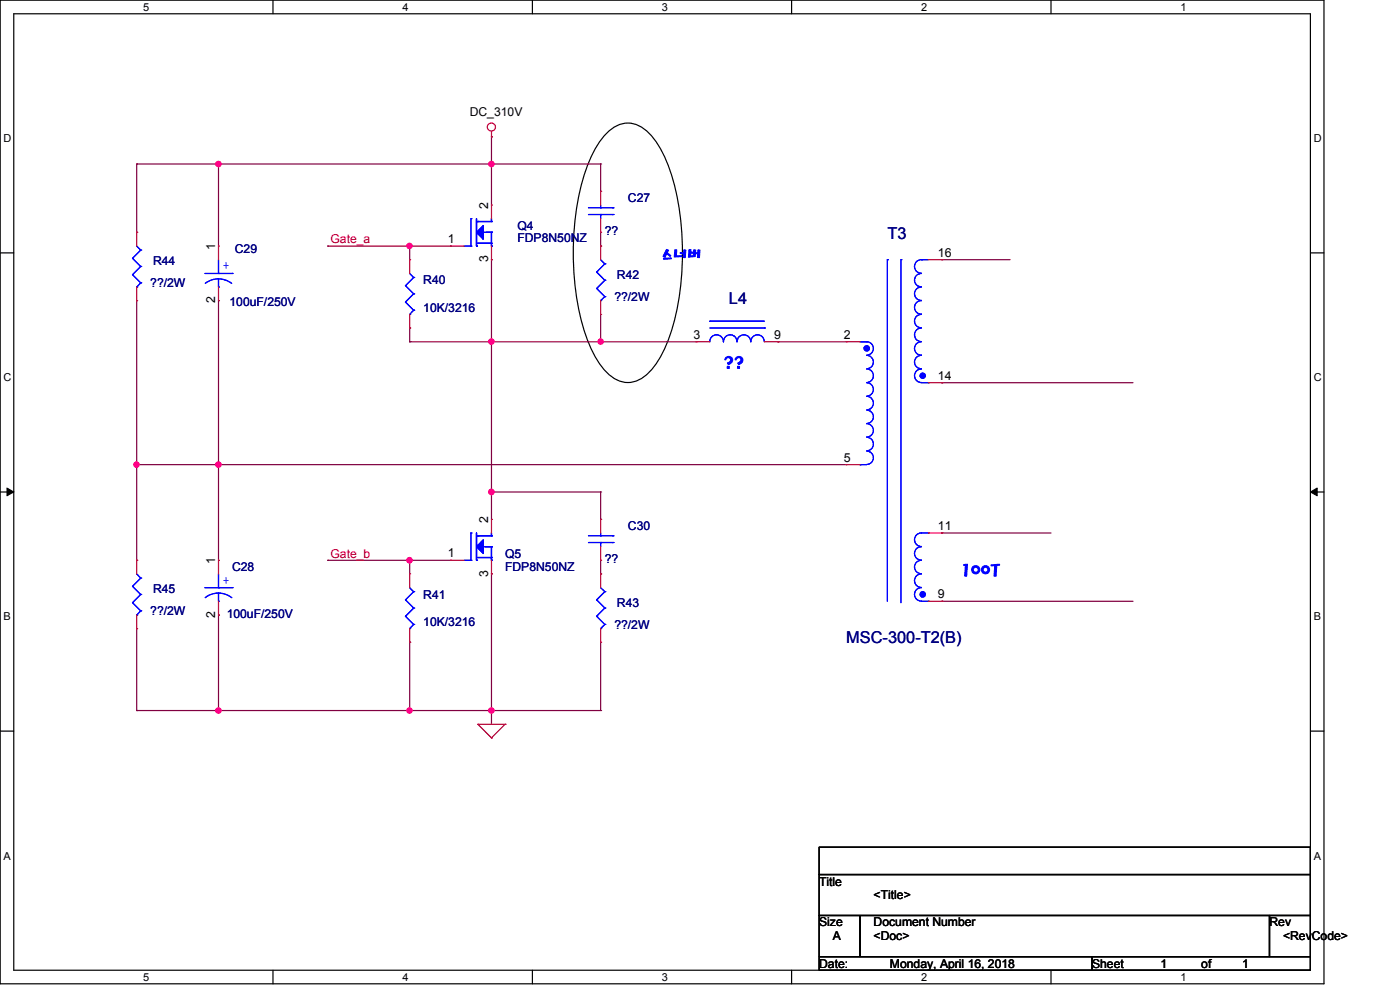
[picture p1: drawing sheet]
<svg xmlns="http://www.w3.org/2000/svg" width="297mm" height="210mm" viewBox="0 0 297 210" stroke-linecap="round" stroke-linejoin="round" font-family="sans-serif">
<g fill="none" stroke="#000" stroke-width=".25">
<path d="M0 0h280.6v208.4h-280.6zM2.9 2.9h274.8v202.6h-274.8zM57.8 0v2.9M112.8 0v2.9M167.8 0v2.9M222.7 0v2.9M129 27.8a5.6 5.6 0 0 1 8.1 0 23.8 23.8 0 0 1 5.9 11.9 59.8 59.8 0 0 1-1.1 31.5 18 18 0 0 1-5.8 8.8 5.5 5.5 0 0 1-7.1-.7 23.8 23.8 0 0 1-5.9-11.9 59.8 59.8 0 0 1 1.1-31.6 19.5 19.5 0 0 1 4.8-8zM0 53.6h2.9M277.7 53.6h2.9M0 104.2h2.9M277.7 104.2h2.9M0 154.9h2.9"/>
<path d="M277.7 154.9h2.9M173.6 179.4h104.1v5.8h-104.1zM173.6 185.2h104.1v8.7h-104.1zM173.6 193.9h8.7v8.7h-8.7zM182.3 193.9h86.7v8.7h-86.7zM269 193.9h8.7v8.7h-8.7zM57.8 205.5v2.9M112.8 205.5v2.9M167.8 205.5v2.9M173.6 202.6h57.8v2.9h-57.8zM222.7 205.5v2.9M231.4 202.6h46.3v2.9h-46.3z"/>
</g>
<path d="M1.5 103.4l1.4 .8-1.4 .8zM277.7 104.2l1.4-.8v1.6z" fill="#000" stroke="#000" stroke-width=".21"/>
<g fill="none" stroke="#800040" stroke-width=".25">
<path d="M29 34.7h.1M29 34.7h98.3M29 34.7v14.5M46.3 34.7h.1M46.3 34.7v17.4M104.2 34.7h.1M104.2 29h.1M104.2 29v14.5M127.3 34.7h.1M127.3 34.7v5.8M29 49.2h.1M69.4 52.1h.1"/>
<path d="M69.4 52.1h26.1M86.8 52.1h.1M86.8 52.1v2.9M104.2 55h.1M104.2 55v55M127.3 40.5h.1M127.3 52.1h.1M127.3 49.2v2.9M199.6 55h.1M199.6 55h14.5M29 63.7v55M46.3 63.7h.1"/>
<path d="M46.3 63.7v55M86.8 69.5h.1M86.8 72.4h.1M86.8 69.5v2.9M86.8 72.4h60.7M104.2 72.4h.1M127.3 72.4h.1M127.3 66.6v5.8M164.9 72.4h.1M164.9 72.4h14.4M29 98.4h.1M29 98.4h150.3"/>
<path d="M46.3 98.4h.1M199.6 81.1h.1M199.6 81.1h40.5M29 118.7h.1M69.4 118.7h.1M69.4 118.7h26.1M86.8 118.7h.1M86.8 118.7v2.9M104.2 104.2h.1M104.2 104.2h23.1M127.3 104.2h.1M127.3 110h.1"/>
<path d="M127.3 104.2v5.8M127.3 118.7v2.9M199.6 112.9h.1M199.6 112.9h23.1M29 133.2v17.3M46.3 130.3h.1M46.3 130.3v20.2M86.8 136h.1M86.8 136v14.5M104.2 121.6h.1M104.2 121.6v31.8M127.3 121.6h.1"/>
<path d="M127.3 136v14.5M199.6 127.4h.1M199.6 127.4h40.5M29 150.5h.1M29 150.5h98.3M46.3 150.5h.1M86.8 150.5h.1M104.2 150.5h.1M127.3 150.5h.1"/>
</g>
<g fill="#f0f" stroke="#f0f" stroke-width=".25">
<circle cx="86.8" cy="52.1" r=".55"/>
<circle cx="104.1" cy="104.2" r=".57"/>
<circle cx="127.3" cy="72.4" r=".55"/>
<circle cx="46.3" cy="98.4" r=".56"/>
<circle cx="104.1" cy="34.7" r=".56"/>
<circle cx="46.3" cy="34.7" r=".56"/>
<circle cx="104.1" cy="150.5" r=".56"/>
<circle cx="86.8" cy="150.5" r=".55"/>
<circle cx="86.8" cy="118.7" r=".56"/>
<circle cx="104.1" cy="72.4" r=".56"/>
<circle cx="46.3" cy="150.5" r=".56"/>
<circle cx="28.9" cy="98.4" r=".55"/>
</g>
<g fill="none" stroke="#f00" stroke-width=".25">
<path d="M104.2 29h.1M104.2 27.8v1.2M29 49.2h.1M29 49.2v2.9M46.3 52.1h.1M46.3 52.1v2.9M86.8 55h.1M86.8 55v2.9M95.5 52.1h.1M95.5 52.1h2.9M104.2 43.5h.1M104.2 55h.1"/>
<path d="M104.2 43.5v2.8M104.2 52.1v2.9M127.3 40.5h.1M127.3 49.2h.1M127.3 52.1h.1M127.3 40.5v3M127.3 46.3v2.9M127.3 52.1v2.9M196.7 55h2.9M199.6 55h.1M29 63.7h.1M29 60.8v2.9"/>
<path d="M46.3 63.7h.1M46.3 60.8v2.9M86.8 69.5h.1M86.8 66.6v2.9M127.3 66.6h.1M127.3 63.7v2.9M147.5 72.4h.1M147.5 72.4h2.9M162 72.4h2.9M164.9 72.4h.1M179.3 72.4h.1M179.3 72.4h3"/>
<path d="M179.3 98.4h.1M179.3 98.4h3M196.7 81.1h2.9M199.6 81.1h.1M29 118.7h.1M29 118.7v2.9M46.3 118.7h.1M46.3 118.7v2.9M95.5 118.7h.1M95.5 118.7h2.9M104.2 110h.1M104.2 110v2.9"/>
<path d="M104.2 118.7v2.9M127.3 110h.1M127.3 118.7h.1M127.3 110v2.9M127.3 115.8v2.9M196.7 112.9h2.9M199.6 112.9h.1M29 133.2h.1M29 130.3v2.9M46.3 130.3h.1M46.3 127.4v2.9M86.8 121.6h.1"/>
<path d="M86.8 136h.1M86.8 121.6v2.9M86.8 133.2v2.8M104.2 121.6h.1M127.3 121.6h.1M127.3 136h.1M127.3 121.6v2.9M127.3 133.2v2.8M196.7 127.4h2.9M199.6 127.4h.1M101.3 153.4h.1M101.3 153.4h5.7"/>
<path d="M101.3 153.4l2.9 2.9M104.2 156.3h.1M107 153.4h.1M107 153.4l-2.8 2.9"/>
<circle cx="104.1" cy="26.9" r=".86"/>
</g>
<g fill="none" stroke="#00f" stroke-width=".25">
<path d="M28.1 54.7h.1M28.1 58.2h.1M28.1 54.7l1.7 1.7M28.1 58.2l1.7 1.7M29 52.1l.8 .9M29.8 53h.1M29.8 56.4h.1M29.8 59.9h.1M29.8 53l-1.7 1.7M29.8 56.4l-1.7 1.8M29.8 59.9l-.8 .9M43.4 57.9h5.8"/>
<path d="M46.3 57.9h.1M46.3 59.1l1.5 .2 1.3 .7M46.3 59.1l-1.5 .2-1.3 .7M46.3 55v2.9M46.3 59.1v1.7M49.2 57.9h.1M86.8 57.9l.9 .9M87.7 58.8h.1M87.7 58.8l-1.8 1.7M98.4 52.1h1.4M99.8 52.1h.1M99.8 46.3h.1"/>
<path d="M99.8 46.3v5.8M101 52.1h.1M101 46.9h.1M101 46.3v5.8M101 46.9h3.2M101 51.5h3.2M101.3 46.9h.1M102.4 49.2h1.8M103.9 51.5h.1M104.2 46.9h.1M104.2 49.2h.1M104.2 52.1h.1"/>
<path d="M104.2 51.5h.1M104.2 46.3v.6M104.2 49.2v2.9M124.7 45.4h5.2M124.7 44h5.2M126.4 57.6h.1M126.4 57.6l1.8 1.8M127.3 44h.1M127.3 45.4h.1M127.3 43.5v.5M127.3 45.4v.9M127.3 55l.9 .9"/>
<path d="M128.2 55.9h.1M128.2 59.4h.1M128.2 55.9l-1.8 1.7M128.2 59.4l-1.8 1.7M129.9 45.4h.1M129.9 44h.1M188.1 55h.1M188.1 55v72.4M190.9 55h.1M190.9 55v72.7M195.3 57.9a1.42 1.42 0 0 0-1.5 1.4 1.42 1.42 0 0 0 1.5 1.5M195.3 55a1.44 1.44 0 0 0-1.5 1.4 1.44 1.44 0 0 0 1.5 1.5"/>
<path d="M195.3 55h.1M195.3 55h1.4M29 60.8h.1M46.3 60.8h.1M85.9 60.5h.1M85.9 64h.1M85.9 60.5l1.8 1.7M85.9 64l1.8 1.7M86.8 66.6h.1M87.7 62.2h.1M87.7 65.7h.1M87.7 62.2l-1.8 1.8"/>
<path d="M87.7 65.7l-.9 .9M126.4 61.1h.1M126.4 61.1l1.8 1.7M127.3 63.7h.1M128.2 62.8h.1M128.2 62.8l-.9 .9M150.4 68h.1M150.4 69.5h11.6M150.4 68h11.6M153.3 72.4a1.44 1.44 0 0 0-1.4-1.5 1.44 1.44 0 0 0-1.5 1.5M159.1 72.4a1.46 1.46 0 0 0-1.5-1.5 1.46 1.46 0 0 0-1.4 1.5 1.42 1.42 0 0 0-1.5-1.5 1.42 1.42 0 0 0-1.4 1.5M162 72.4a1.42 1.42 0 0 0-1.5-1.5 1.42 1.42 0 0 0-1.4 1.5"/>
<path d="M162 69.5h.1M182.3 72.4h1.4M183.7 72.4h.1M183.7 72.4a1.42 1.42 0 0 1 1.4 1.4 1.42 1.42 0 0 1-1.4 1.4M183.7 75.3a1.42 1.42 0 0 1 1.4 1.4 1.42 1.42 0 0 1-1.4 1.4M183.7 78.1a1.44 1.44 0 0 1 1.4 1.5 1.44 1.44 0 0 1-1.4 1.4M195.3 63.7a1.44 1.44 0 0 0-1.5 1.4 1.44 1.44 0 0 0 1.5 1.5M195.3 60.8a1.42 1.42 0 0 0-1.5 1.4 1.42 1.42 0 0 0 1.5 1.4M195.3 66.6a1.42 1.42 0 0 0-1.5 1.4 1.42 1.42 0 0 0 1.5 1.4 1.46 1.46 0 0 0-1.5 1.5 1.46 1.46 0 0 0 1.5 1.5 1.44 1.44 0 0 0-1.5 1.4 1.44 1.44 0 0 0 1.5 1.4M195.3 75.3a1.42 1.42 0 0 0-1.5 1.4 1.42 1.42 0 0 0 1.5 1.4M195.3 78.1a1.44 1.44 0 0 0-1.5 1.5 1.44 1.44 0 0 0 1.5 1.4M182.3 98.4h.1"/>
<path d="M182.3 98.4h1.4M183.7 81.1a1.42 1.42 0 0 1 1.4 1.4 1.42 1.42 0 0 1-1.4 1.4 1.46 1.46 0 0 1 1.4 1.5 1.46 1.46 0 0 1-1.4 1.4M183.7 86.9a1.42 1.42 0 0 1 1.4 1.4 1.42 1.42 0 0 1-1.4 1.4M183.7 89.7a1.42 1.42 0 0 1 1.4 1.5 1.42 1.42 0 0 1-1.4 1.4M183.7 92.6a1.44 1.44 0 0 1 1.4 1.5 1.44 1.44 0 0 1-1.4 1.4M183.7 95.5a1.42 1.42 0 0 1 1.4 1.5 1.42 1.42 0 0 1-1.4 1.4M195.3 81.1h1.4M196.7 81.1h.1M98.4 118.7h1.4M99.8 118.7h.1M99.8 112.9h.1M99.8 112.9v5.8"/>
<path d="M101 118.7h.1M101 113.5h.1M101 112.9v5.8M101 113.5h3.2M101 118.1h3.2M101.3 113.5h.1M102.4 115.8h1.8M103.9 118.1h.1M104.2 113.5h.1M104.2 115.8h.1M104.2 118.7h.1M104.2 118.1h.1"/>
<path d="M104.2 112.9v.6M104.2 115.8v2.9M124.7 113.5h5.2M124.7 114.9h5.2M127.3 113.5h.1M127.3 114.9h.1M127.3 112.9v.6M127.3 114.9v.9M129.9 114.9h.1M129.9 113.5h.1M195.3 115.8a1.42 1.42 0 0 0-1.5 1.4 1.42 1.42 0 0 0 1.5 1.4M195.3 118.7a1.42 1.42 0 0 0-1.5 1.4 1.42 1.42 0 0 0 1.5 1.4 1.46 1.46 0 0 0-1.5 1.5 1.46 1.46 0 0 0 1.5 1.4"/>
<path d="M196.7 112.9h-1.4a1.44 1.44 0 0 0-1.5 1.4 1.44 1.44 0 0 0 1.5 1.5M196.7 112.9h.1M28.1 124.2h.1M28.1 127.7h.1M28.1 124.2l1.7 1.7M28.1 127.7l1.7 1.7M29 130.3h.1M29 121.6l.8 .8M29.8 122.4h.1M29.8 125.9h.1M29.8 129.4h.1M29.8 122.4l-1.7 1.8"/>
<path d="M29.8 125.9l-1.7 1.8M29.8 129.4l-.8 .9M43.4 124.5h5.8M46.3 127.4h.1M46.3 124.5h.1M46.3 125.6l1.5 .3 1.3 .7M46.3 125.6l-1.5 .3-1.3 .7M46.3 121.6v2.9M46.3 125.6v1.8M49.2 124.5h.1M85.9 127.1h.1M85.9 130.5h.1"/>
<path d="M85.9 127.1l1.8 1.7M85.9 130.5l1.8 1.8M86.8 133.2h.1M86.8 124.5l.9 .8M87.7 125.3h.1M87.7 128.8h.1M87.7 132.3h.1M87.7 125.3l-1.8 1.8M87.7 128.8l-1.8 1.7M87.7 132.3l-.9 .9M126.4 127.1h.1M126.4 130.5h.1"/>
<path d="M126.4 127.1l1.8 1.7M126.4 130.5l1.8 1.8M127.3 133.2h.1M127.3 124.5l.9 .8M128.2 125.3h.1M128.2 128.8h.1M128.2 132.3h.1M128.2 125.3l-1.8 1.8M128.2 128.8l-1.8 1.7M128.2 132.3l-.9 .9M195.3 124.5a1.42 1.42 0 0 0-1.5 1.4 1.42 1.42 0 0 0 1.5 1.4M195.3 127.4h1.4"/>
<path d="M196.7 127.4h.1"/>
</g>
<g fill="#00f" stroke="#00f" stroke-width=".25">
<path d="M102.4 114.3v2.9l-1.4-1.4z"/>
<path d="M102.4 47.8v2.9l-1.4-1.5z"/>
<circle cx="183.7" cy="73.8" r=".56"/>
<circle cx="195.5" cy="79.6" r=".55"/>
<circle cx="195.5" cy="125.9" r=".56"/>
</g>
<g font-size="3.7" fill="#00f">
<text x="140" y="55.9">스너버</text>
<text x="153.3" y="78.5">??</text>
<text x="203.7" y="122.5">100T</text>
</g>
<g font-size="3.5" fill="#000080">
<text x="188.1" y="50.6">T3</text>
<text x="154.5" y="64.5">L4</text>
<text x="179.3" y="136.2">MSC-300-T2(B)</text>
</g>
<g font-size="2.6">
<text x="99.5" y="24.6">DC_310V</text>
<text x="103.4" y="44.3" transform="rotate(-90 103.4 44.3)">2</text>
<text x="45.6" y="53" transform="rotate(-90 45.6 53)">1</text>
<text x="94.9" y="51.5">1</text>
<text x="103.4" y="55.6" transform="rotate(-90 103.4 55.6)">3</text>
<text x="198.7" y="54.4">16</text>
<text x="45.6" y="64.3" transform="rotate(-90 45.6 64.3)">2</text>
<text x="146.9" y="71.8">3</text>
<text x="164" y="71.8">9</text>
<text x="178.8" y="71.8">2</text>
<text x="198.7" y="80.4">14</text>
<text x="178.8" y="97.8">5</text>
<text x="103.4" y="110.9" transform="rotate(-90 103.4 110.9)">2</text>
<text x="198.7" y="112.2">11</text>
<text x="45.6" y="119.5" transform="rotate(-90 45.6 119.5)">1</text>
<text x="94.9" y="118">1</text>
<text x="103.4" y="122.2" transform="rotate(-90 103.4 122.2)">3</text>
<text x="45.6" y="130.8" transform="rotate(-90 45.6 130.8)">2</text>
<text x="198.7" y="126.7">9</text>
<text x="173.6" y="187.6">Title</text>
<text x="185.1" y="190.5">&lt;Title&gt;</text>
<text x="173.6" y="196.2">Size</text>
<text x="185.1" y="196.2">Document Number</text>
<text x="269" y="196.2">Rev</text>
<text x="176.5" y="199.2">A</text>
<text x="185.1" y="199.2">&lt;Doc&gt;</text>
<text x="271.9" y="199.2">&lt;RevCode&gt;</text>
<text x="173.6" y="205">Date:</text>
<text x="188.6" y="205">Monday, April 16, 2018</text>
<text x="231.4" y="205">Sheet</text>
<text x="245.9" y="205">1</text>
<text x="254.6" y="205">of</text>
<text x="263.2" y="205">1</text>
</g>
<g font-size="2.6" fill="#000080">
<text x="133.1" y="42.9">C27</text>
<text x="49.8" y="53.6">C29</text>
<text x="109.7" y="48.7">Q4</text>
<text x="109.7" y="51.3">FDP8N50NZ</text>
<text x="128.2" y="49.8">??</text>
<text x="32.4" y="56.2">R44</text>
<text x="130.8" y="59.1">R42</text>
<text x="31.8" y="60.8">??/2W</text>
<text x="48.6" y="64.9">100uF/250V</text>
<text x="89.7" y="60.3">R40</text>
<text x="130.2" y="63.7">??/2W</text>
<text x="89.7" y="66">10K/3216</text>
<text x="133.1" y="112.3">C30</text>
<text x="107" y="118.1">Q5</text>
<text x="128.2" y="119.3">??</text>
<text x="32.4" y="125.6">R45</text>
<text x="49.2" y="121">C28</text>
<text x="107" y="121">FDP8N50NZ</text>
<text x="31.8" y="130.3">??/2W</text>
<text x="48" y="130.9">100uF/250V</text>
<text x="89.7" y="126.8">R41</text>
<text x="130.8" y="128.5">R43</text>
<text x="89.7" y="132.6">10K/3216</text>
<text x="130.2" y="133.2">??/2W</text>
</g>
<g font-size="2.6" fill="#f00">
<text x="70" y="51.5">Gate_a</text>
<text x="70" y="118.1">Gate_b</text>
</g>
<g font-size="2.6" fill="#00f">
<text x="47.2" y="57.1">+</text>
<text x="47.2" y="123.6">+</text>
</g>
<g font-size="2.3">
<text x="30.4" y="2.2">5</text>
<text x="85.3" y="2.2">4</text>
<text x="140.3" y="2.2">3</text>
<text x="195.2" y="2.2">2</text>
<text x="250.2" y="2.2">1</text>
<text x=".8" y="30.1">D</text>
<text x="278.4" y="30.1">D</text>
<text x=".8" y="80.8">C</text>
<text x="278.4" y="80.8">C</text>
<text x=".8" y="131.4">B</text>
<text x="278.4" y="131.4">B</text>
<text x=".8" y="182.1">A</text>
<text x="278.4" y="182.1">A</text>
<text x="30.4" y="207.7">5</text>
<text x="85.3" y="207.7">4</text>
<text x="140.3" y="207.7">3</text>
<text x="195.2" y="207.7">2</text>
<text x="250.2" y="207.7">1</text>
</g>
</svg>
